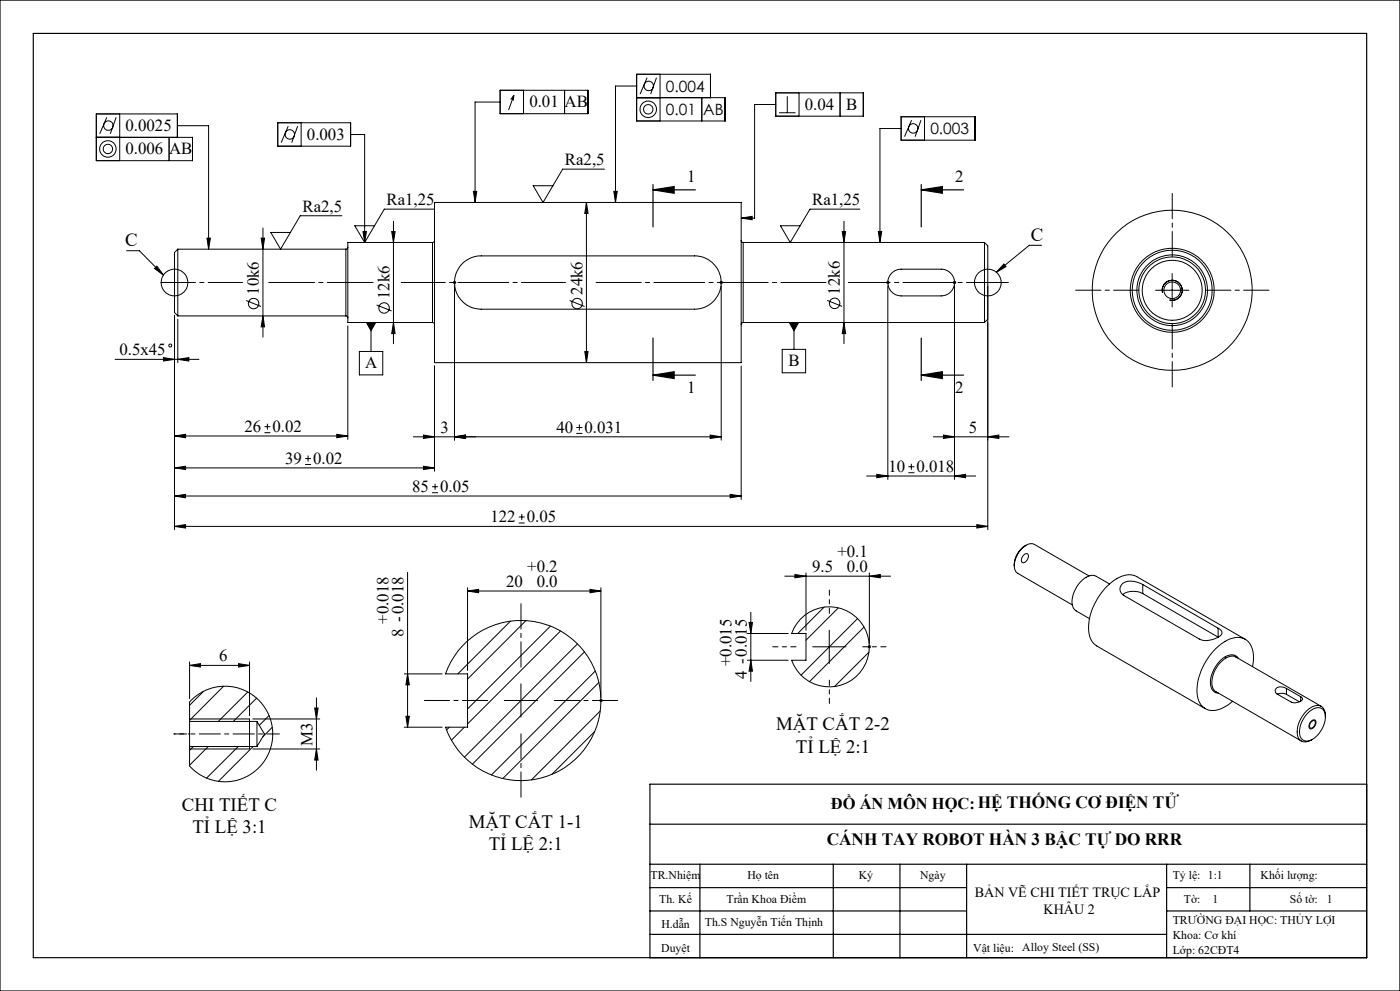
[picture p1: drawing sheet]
<svg xmlns="http://www.w3.org/2000/svg" width="420mm" height="297mm" viewBox="0 0 420 297" stroke-linecap="round" stroke-linejoin="round" font-family="sans-serif">
<g fill="none" stroke="#000" stroke-width=".3">
<path d="M32 35.2l-2.1 4.9M34.9 35.2l-1.8 4.9M35.9 34.1v14.1M53.2 37.7h9.4v37M83.3 36.8h21.9v7h-21.9zM86.5 37.8l-2.2 5M89.3 37.8l-1.8 5M90.3 36.8v7M150 27.1h26.4v7h-26.4zM150 30.6h-7.5v30.1M154.2 28.6l-1 1.2M154.2 28.6l-.2 1.6"/>
<path d="M154.2 28.6l-1.6 4.4M157.1 27.1v7M169.4 27.1v7M191 29.3h26.5v7h-26.5v-14h22.1v7M191 25.8h-6.4v34.9M194.1 23.3l-2.1 4.9M197 23.3l-1.8 4.9M198 22.3v14M210.5 29.3v7M232.7 27.8h26.3v7h-26.3zM232.7 31.3h-6.3v34.1h-4M233.7 33.8h5"/>
<path d="M236.2 28.9v4.9M239.7 27.8v7M252 27.8v7M270.3 35h22.2v7h-22.2zM270.3 38.5h-6.3v34.2M273.5 36l-2.1 5M276.3 36l-1.8 5M277.4 35v7M28.9 41.2h28.8v7h-28.8v-14.1h24.3v7.1M50.7 41.2v7M105.2 40.3h4.2v32.4M142 57.4h1l-.5 3.3z"/>
<path d="M181.3 50.7h-12.5l-5.9 10-3-5h6M184.1 57.4h1.1l-.6 3.3zM38 75.1h3.8l7.2 7.3M53.3 74.7v20M53.3 74.7l-.9 1v18l.9 1M53.3 74.7h50.5M62.1 71.4h1l-.5 3.3zM78.4 71.4h1l-.5 3.3zM78.9 68.3v32.7M102.6 64.7h-12.5l-5.9 10-3-5h5.9M103.8 74.7v20M104.4 74.1l-.2 .4-.4 .2"/>
<path d="M108.9 69.4h1l-.5 3.3zM112.4 67.7h-6l3 5M117.5 69.4h1l-.5 3.3zM118 66.3v36.7M129.8 72.7h-25.4v24h25.4M129.8 72.7v24M130.3 62.7h-15l-5.9 10M130.4 72.1l-.2 .4-.4 .2M130.4 60.7h92v48h-92zM138.9 78.8a8 8 0 0 1 5.5-2.1h64a8 8 0 0 1 8 8 8 8 0 0 1-8 8h-64a8 8 0 0 1-7.5-5.1 8 8 0 0 1 2-8.8zM175.9 60.7l.5 3.3h-1zM175.9 60.7v48"/>
<path d="M222.4 65.4l3.2-.6v1.1zM222.4 72.1l.2 .5 .4 .1M223 72.7v24M223 72.7h72.3M252.7 69.4h1l-.5 3.3zM253.2 66.3v36.7M258 62.7h-15l-5.9 10-3-5h5.9M263.5 69.4h1l-.5 3.3zM295.3 72.7v24M295.3 72.7l1 1v22l-1 1M301.2 79.1l.6 .8-2.9 1.7zM312.5 73.5h-3.7l-9.9 8.1"/>
<path d="M46.4 80.5l.7-.7 1.9 2.6zM52.4 94.7v64M53.3 94.7h50.5M53.3 95.7v13M73.8 90.1l4.5 1.8M78.9 94.7l.5 3.3h-1zM103.8 94.7l.4 .2 .2 .4M104.4 97.7v34M109.9 96.7h2.8l-1.4 2.4zM111.3 96.7v8.6M113 91.4l4.5 1.8M118 96.7l.5 3.3h-1z"/>
<path d="M129.8 96.7l.4 .1 .2 .5M136.3 85.7v46.2M170.9 90.1l4.5 1.8M216.4 85.7v46.2M223 96.7l-.5 .1-.1 .5M223 96.7h72.3M236.8 96.7h2.8l-1.4 2.4zM238.2 96.7v8M248.1 90l4.5 1.8M253.2 96.7l.5 3.3h-1zM266.3 85.7v58M267.4 81.9a4 4 0 0 1 2.9-1.2h12.1a4 4 0 0 1 3.9 4 4 4 0 0 1-3.9 4h-12.1a4 4 0 0 1-3.6-2.5 4 4 0 0 1 .7-4.3z"/>
<path d="M286.3 85.7v58M296.3 85.7v73M346.7 87h10M348.8 87.8a2.99 2.99 0 0 1 2.6-3.8 2.99 2.99 0 0 1 3.2 3.3 2.99 2.99 0 0 1-3.7 2.6M351.6 82v10M34.5 107.7h25.2M49 107.2l3.4 .5-3.4 .5zM53.3 107.7l3.4-.5v1zM107.8 105.3h7v7.1h-7zM130.4 109.7v31.5M175.4 105.4h1l-.5 3.3zM222.4 109.7v40"/>
<path d="M234.7 104.7h7v7h-7zM52.4 130.7l3.3-.5v1zM52.4 130.7h52M79.3 129.7h1.8M79.3 127.9h1.8M80.2 127v1.8M91.5 139.2h1.8M91.5 137.4h1.8M92.4 136.5v1.8M101 130.2l3.4 .5-3.4 .5zM124 130.9h92.4M127 139.7l3.4 .5-3.4 .5z"/>
<path d="M127 130.4l3.4 .5-3.4 .5zM136.3 130.9l3.4-.5v1zM172.9 129.9h1.8M172.9 128.1h1.8M173.8 127.2v1.8M213 130.4l3.4 .5-3.4 .5zM272.5 139.9h1.8M273.4 139v1.8M280 130.9h22.7M283 130.4l3.3 .5-3.3 .5zM296.3 130.9l3.3-.5v1zM52.4 140.2l3.3-.5v1z"/>
<path d="M52.4 148.7l3.3-.5v1zM52.4 157.8l3.3-.6v1.1zM52.4 140.2h78M52.4 148.7h170M52.4 157.8h243.9M129.6 147.7h1.8M129.6 145.9h1.8M130.5 145v1.8M155.6 156.7h1.8M155.6 154.9h1.8M156.5 154.1v1.8M219 148.2l3.4 .5-3.4 .5z"/>
<path d="M260 142.7h32.7M263 142.2l3.3 .5-3.3 .5zM272.5 141.7h1.8M286.3 142.7l3.4-.5v1zM293.1 157.2l3.2 .6-3.2 .5zM122.3 171.6v46.3M140.3 177.1l3.3-.5v1.1zM140.3 176.1v24.8M140.3 177.1h40M177 176.6l3.3 .5-3.3 .6zM180.3 176.1v32.8M235.4 172.7h31.8"/>
<path d="M238.5 172.2l3.3 .5-3.3 .5zM241.8 171.7v17.2M260.8 172.7l3.3-.5v1zM260.8 171.7v21.2M304.3 169.5l.3 1.5 .7 .8 16.4 9.5M304.3 169.5a7.4 7.4 0 0 1 4.6-6.5l1.4 .2 16.4 9.4M307.3 166.2a.77 .77 0 0 1 1.1-.1 .77 .77 0 0 1 .1 1 1.5 1.5 0 0 1-1.9 1.4 1.93 1.93 0 0 1 .7-2.3zM307.8 163.4a7 7 0 0 0-3.5 6.1M332.8 175l-3.9-2.3a4 4 0 0 0-4.6 1.5 7.7 7.7 0 0 0-2.2 8.1l.6 .7 4.1 2.4M342.8 175.2a5.6 5.6 0 0 0-6.3-.1 2.15 2.15 0 0 0 .6 3.4l22.7 13a6.3 6.3 0 0 0 6.7-1.5l-.1-.9-1-.8M342.8 177.9a6 6 0 0 0-6 .3M342.8 175.2l22.6 13.1"/>
<path d="M342.8 177.9l22.6 13.1v-2.7M342.8 175.2v2.7M56.9 199.4l3.2-.5v1zM56.9 198.4v11M56.9 199.4h18M71.5 198.9l3.4 .5-3.4 .5zM74.9 198.4v16.1M138.7 193.6a24 24 0 0 1 36.5 1.6 24 24 0 0 1-7.4 35.8 24 24 0 0 1-34.1-13.1h6.6v-15.9h-6.6a23.1 23.1 0 0 1 5-8.4zM153.1 186.2l-15.8 15.8M157.8 186l-17.5 17.5M165.1 187.6l-24.8 24.9M168.2 189.1l-27.9 27.9"/>
<path d="M173.2 193l-33.9 33.9M175.3 195.4l-33.6 33.6M224.2 189.9h12.3M224.2 197.9h12.3M224.7 186.5h1l-.5 3.4zM225.2 183.5v20.7M225.2 197.9l.5 3.3h-1zM240.1 185.6a12 12 0 0 1 18.2 1 12 12 0 0 1-3.8 17.8 12 12 0 0 1-17-6.5h4.3v-8h-4.3l.7-1.6zM243.8 193.8h10M247.2 182l-7.9 7.9M248.8 188.9v10M251.5 182.2l-9.7 9.7"/>
<path d="M257.3 185.4l-17 16.9M259.2 187.9l-16.3 16.4M260.7 195.4l-10.3 10.3M371.5 197.3a2.69 2.69 0 0 0-3.9-.5 9.2 9.2 0 0 0-4.2 9.3l.7 1.1 1.4 .5M373.6 191.6l-32.6-18.8a6.2 6.2 0 0 0-6.7 1 18.1 18.1 0 0 0-7.6 16.3l.7 1.9 1.6 1.6 32.6 18.8M375.8 199.8a7.9 7.9 0 0 0-1.9-8 6.6 6.6 0 0 0-7.8 1.3 18.1 18.1 0 0 0-6.8 15.7 4.7 4.7 0 0 0 6.8 3.7l2.2-1.2 1.5-1.1M56.9 216.2v-5.8l1.2-1.2 2.5-1.8 2.7-1.1 2.6-.6h3.2l2.6 .6 2.5 1 2 1.3 1.8 1.6 1.1 1.4 1.5 2.5 .9 2.6 .3 2.4-.1 2.8-.7 2.8-1 2.3-1.2 1.8-1.9 2-2.5 1.7-1.7 .8-2.4 .7-3.1 .3-2.7-.3-3-1-3-1.9-1.6-1.6v-5.8M56.9 216.2v7.5M56.9 215.5h18v9h-18M56.9 216.2h20.2M61.1 207.2l-4.2 4.2M67.1 205.7l-10.2 10.2"/>
<path d="M74.3 207.4l-8.8 8.8M75.8 215.5h20.1M77 209.2l-7 7M77.1 216.2v7.5M77.1 216.2l2.2 3.8-2.2 3.7M80.7 214.5l-2.9 2.9M81.7 218l-2.9 2.8M94.4 212.2h1l-.5 3.3zM94.9 209.1v21.7M121.3 202h11.3M121.3 217.9h11.3M121.8 214.7h1l-.5 3.2z"/>
<path d="M122.3 202l.5 3.2h-1zM134.8 217.9l-.9 .9M139.3 217.9l-3.9 3.9M151.3 209.9h10M156.3 205v9.9M178.4 219.2l-12.8 12.9M178.6 201.1l-31.2 31.2M179.7 204.5l-28.9 28.8M180.1 213.1l-20.7 20.6M383.3 208a3.3 3.3 0 0 1 2.6 .1M385.9 206.3l-.5-.2a1.88 1.88 0 0 0-2.8 .8v.5l.5 .6 4.3 2.4a2.97 2.97 0 0 0 3.4-.9l-.6-.7M385.9 206.3l4.3 2.5"/>
<path d="M385.9 208.1l3.9 2.2M385.9 206.3v1.8M390.2 208.8v1.3M392.5 213.5a3.2 3.2 0 0 1 4.4-.9 5.7 5.7 0 0 1-.7 6.5 5.3 5.3 0 0 1-4.5 3 2.53 2.53 0 0 1-1.8-3.3 8.8 8.8 0 0 1 2.6-5.3zM393.2 216.3a.81 .81 0 0 1 .8-.6 .81 .81 0 0 1 .8 .7 1.71 1.71 0 0 1-1.9 1.9l-.2-.7zM393.5 216.3a.69 .69 0 0 1 1-.2 .69 .69 0 0 1 0 1.1 .97 .97 0 0 1-.5 .9 .97 .97 0 0 1-1.1-.1v-.8zM396.4 211.7l-25.6-14.8a3.5 3.5 0 0 0-4 1 8.4 8.4 0 0 0-3 8.2l.8 1.1 25.8 14.9M397.6 214.8a2.67 2.67 0 0 0-2.7-3.3 8.3 8.3 0 0 0-5.5 9.4 2.52 2.52 0 0 0 4 .9l.3-.2M56.9 223.7h20.2M58 223.7l-1.1 1.2M62.5 223.7l-5.6 5.6M71.5 223.7l-9.5 9.5"/>
<path d="M75.8 224.5h20.1M76 223.7l-10.5 10.5M94.9 224.5l.5 3.3h-1z"/>
<circle cx="32.5" cy="37.6" r="1.41"/>
<circle cx="194.5" cy="32.8" r="1.42"/>
<circle cx="194.5" cy="32.8" r="2.47"/>
<circle cx="194.6" cy="25.8" r="1.41"/>
<circle cx="274" cy="38.5" r="1.41"/>
<circle cx="32.4" cy="44.6" r="1.41"/>
<circle cx="32.4" cy="44.6" r="2.47"/>
<circle cx="87" cy="40.3" r="1.41"/>
<circle cx="52.3" cy="84.7" r="4"/>
<circle cx="76.1" cy="91" r="1.58"/>
<circle cx="115.2" cy="92.3" r="1.57"/>
<circle cx="173.1" cy="91" r="1.58"/>
<circle cx="250.4" cy="90.9" r="1.56"/>
<circle cx="296.4" cy="84.7" r="4"/>
<circle cx="351.6" cy="87" r="12"/>
<circle cx="351.6" cy="87" r="9"/>
<circle cx="351.7" cy="87" r="2.5"/>
<circle cx="351.7" cy="87" r="12.6"/>
<circle cx="351.7" cy="87" r="24"/>
<circle cx="351.7" cy="87" r="10.6"/>
<circle cx="351.7" cy="87" r="10"/>
<circle cx="51.1" cy="103.6" r=".45"/>
</g>
<g fill="none" stroke="#000" stroke-width=".35">
<path d="M0 0h420v297h-420zM10 10h400v277h-400zM195.9 56.9l6.3-1v2zM195.9 56.9h12.7M195.9 55.3v12.7M276.4 56.9l6.3-1v2zM276.4 56.9h12.7M276.4 55.3v12.7M195.9 112.4l6.3-1v2zM195.9 101.3v12.7M195.9 112.4h12.7M276.4 112.4l6.3-1v2z"/>
<path d="M276.4 112.4h12.7M276.4 101.3v12.7M410 235h-215v52M195 247h215M195 259h215M210 259v28M250 259v28M270 259v28M290 259v28M350 259v28M375 259v14M195 266h95"/>
<path d="M195 273h95M350 266h60M350 273h60M195 280h155"/>
</g>
<g fill="none" stroke="#000" stroke-width=".3" stroke-dasharray="6.3 1.3 1.3 1.3" stroke-linecap="butt">
<path d="M136 84.3l.7 .7M136 85l.7-.7M136.4 85.2v-1M136.9 84.7h-1M216 84.3l.7 .7M216 85l.7-.7M216.4 85.2v-1M216.9 84.7h-1M266 84.3l.7 .7M266 85l.7-.7M266.4 85.2v-1M266.9 84.7h-1"/>
<path d="M286 84.3l.7 .7M286 85l.7-.7M286.4 85.2v-1M286.9 84.7h-1M260.5 193.5l.7 .7M260.5 194.2l.7-.7M260.8 194.3v-1M261.3 193.8h-1M179.9 209.6l.8 .7M179.9 210.3l.8-.7M180.3 210.4v-1M180.8 209.9h-1"/>
</g>
<path d="M351.7 77v-19M341.7 87h-19M351.7 97v19M361.7 87h19M156.3 199.9v-19M146.3 209.9h-19M156.3 219.9v19M166.3 209.9h19" fill="none" stroke="#000" stroke-width=".3" stroke-dasharray="15.2 1.3 1.3 1.3" stroke-dashoffset="7.6"/>
<path d="M238.8 193.8h-7M248.8 183.8v-7M258.8 193.8h7M248.8 203.8v7" fill="none" stroke="#000" stroke-width=".3" stroke-dasharray="15.2 1.3 1.3 1.3" stroke-dashoffset="13.6"/>
<path d="M52.4 84.7h-4.1" fill="none" stroke="#000" stroke-width=".3" stroke-dasharray="15.2 1.3 1.3 1.3" stroke-dashoffset="15.1"/>
<path d="M48.3 84.7h24.5" fill="none" stroke="#000" stroke-width=".3" stroke-dasharray="15.2 1.3 1.3 1.3" stroke-dashoffset="4.9"/>
<path d="M80.6 84.7h31.3" fill="none" stroke="#000" stroke-width=".3" stroke-dasharray="15.2 1.3 1.3 1.3" stroke-dashoffset="1.5"/>
<path d="M120.4 84.7h49.2" fill="none" stroke="#000" stroke-width=".3" stroke-dasharray="15.2 1.3 1.3 1.3" stroke-dashoffset="2"/>
<path d="M178.8 84.7h69" fill="none" stroke="#000" stroke-width=".3" stroke-dasharray="15.2 1.3 1.3 1.3" stroke-dashoffset="1.7"/>
<path d="M254.5 84.7h48" fill="none" stroke="#000" stroke-width=".3" stroke-dasharray="15.2 1.3 1.3 1.3" stroke-dashoffset="2.6"/>
<path d="M56.9 220h-4.7" fill="none" stroke="#000" stroke-width=".3" stroke-dasharray="6.3 1.3 1.3 1.3" stroke-dashoffset="5.9"/>
<path d="M52.2 220h31.6" fill="none" stroke="#000" stroke-width=".3" stroke-dasharray="6.3 1.3 1.3 1.3" stroke-dashoffset="2.6"/>
<g fill="#000">
<path d="M195.9 56.9l6.3-1v2zM195.9 112.4l6.3-1v2zM276.4 56.9l6.3-1v2zM276.4 112.4l6.3-1v2zM-.1 77.3v6.4zM-.1 77.3v6.4z"/>
<path d="M62.1 71.4h1l-.5 3.3zM108.9 69.4h1l-.5 3.3zM263.5 69.4h1l-.5 3.3zM184.1 57.4h1.1l-.6 3.3zM142 57.4h1l-.5 3.3zM222.4 65.4l3.2-.6v1.1zM109.9 96.7l1.4 2.4 1.4-2.4zM236.8 96.7l1.4 2.4 1.4-2.4z"/>
<path d="M78.4 71.4h1l-.5 3.3zM78.9 94.7l.5 3.3h-1zM117.5 69.4h1l-.5 3.3zM118 96.7l.5 3.3h-1zM175.9 60.7l.5 3.3h-1zM175.4 105.4h1l-.5 3.3zM252.7 69.4h1l-.5 3.3zM253.2 96.7l.5 3.3h-1z"/>
<path d="M46.4 80.5l.7-.7 1.9 2.6zM301.2 79.1l.6 .8-2.9 1.7z"/>
<path d="M52.4 130.7l3.3-.5v1zM101 130.2l3.4 .5-3.4 .5zM52.4 140.2l3.3-.5v1zM127 139.7l3.4 .5-3.4 .5zM52.4 148.7l3.3-.5v1zM219 148.2l3.4 .5-3.4 .5zM52.4 157.8l3.3-.6v1.1zM293.1 157.2l3.2 .6-3.2 .5zM49 107.2l3.4 .5-3.4 .5zM53.3 107.7l3.4-.5v1z"/>
<path d="M136.3 130.9l3.4-.5v1zM127 130.4l3.4 .5-3.4 .5zM177 176.6l3.3 .5-3.3 .6zM140.3 177.1l3.3-.5v1.1zM260.8 172.7l3.3-.5v1zM238.5 172.2l3.3 .5-3.3 .5z"/>
<path d="M136.3 130.9l3.4-.5v1zM213 130.4l3.4 .5-3.4 .5zM263 142.2l3.3 .5-3.3 .5zM286.3 142.7l3.4-.5v1zM283 130.4l3.3 .5-3.3 .5zM296.3 130.9l3.3-.5v1z"/>
<path d="M56.9 199.4l3.2-.5v1zM71.5 198.9l3.4 .5-3.4 .5z"/>
<path d="M224.7 186.5h1l-.5 3.4zM225.2 197.9l.5 3.3h-1z"/>
<path d="M122.3 202l.5 3.2h-1zM121.8 214.7h1l-.5 3.2z"/>
<path d="M94.9 224.5l.5 3.3h-1zM94.4 212.2h1l-.5 3.3z"/>
</g>
<g font-size="5.6">
<text x="37.5" y="73.7">C</text>
<text x="309.2" y="72.1">C</text>
<text x="232.8" y="218.9">MẶT CẮT 2-2</text>
<text x="238.8" y="225.5">TỈ LỆ 2:1</text>
<text x="54.6" y="243">CHI TIẾT C</text>
<text x="57.7" y="249.7">TỈ LỆ 3:1</text>
<text x="140.6" y="248">MẶT CẮT 1-1</text>
<text x="146.6" y="254.7">TỈ LỆ 2:1</text>
</g>
<text font-size="5.2" x="248" y="253.3">CÁNH TAY ROBOT HÀN 3 BẬC TỰ DO RRR</text>
<g font-size="5">
<text x="158.8" y="32.1">0.01</text>
<text x="169.4" y="32.1">AB</text>
<text x="241.5" y="32.9">0.04</text>
<text x="253.9" y="32.9">B</text>
<text x="37.7" y="39.2">0.0025</text>
<text x="92.1" y="41.9">0.003</text>
<text x="37.7" y="46.2">0.006</text>
<text x="50.7" y="46.2">AB</text>
<text x="169.5" y="49.5">Ra2,5</text>
<text x="206.1" y="54.6">1</text>
<text x="286.6" y="54.6">2</text>
<text x="90.7" y="63.5">Ra2,5</text>
<text x="116" y="61.5">Ra1,25</text>
<text x="243.6" y="61.5">Ra1,25</text>
<text x="77.7" y="88.4" transform="rotate(-90 77.7 88.4)">10k6</text>
<text x="116.8" y="89.7" transform="rotate(-90 116.8 89.7)">12k6</text>
<text x="174.7" y="88.4" transform="rotate(-90 174.7 88.4)">24k6</text>
<text x="252" y="88.3" transform="rotate(-90 252 88.3)">12k6</text>
<text x="35.8" y="106.5">0.5x45</text>
<text x="109.5" y="110.4">A</text>
<text x="236.5" y="109.8">B</text>
<text x="206.1" y="117.7">1</text>
<text x="286.6" y="117.7">2</text>
<text x="73.4" y="129.5">26</text>
<text x="81.8" y="129.5">0.02</text>
<text x="132.1" y="129.7">3</text>
<text x="166.9" y="129.7">40</text>
<text x="175.3" y="129.7">0.031</text>
<text x="290.7" y="129.7">5</text>
<text x="85.6" y="139">39</text>
<text x="94" y="139">0.02</text>
<text x="266.5" y="141.5">10</text>
<text x="274.9" y="141.5">0.018</text>
<text x="123.6" y="147.5">85</text>
<text x="132.1" y="147.5">0.05</text>
<text x="147.1" y="156.5">122</text>
<text x="158.1" y="156.5">0.05</text>
<text x="251.2" y="166.9">+0.1</text>
<text x="158.2" y="171.3">+0.2</text>
<text x="243.6" y="171.5">9.5</text>
<text x="254" y="171.5">0.0</text>
<text x="151.9" y="175.9">20</text>
<text x="161" y="175.9">0.0</text>
<text x="116.5" y="187" transform="rotate(-90 116.5 187)">+0.018</text>
<text x="121.1" y="190.8" transform="rotate(-90 121.1 190.8)">8 -0.018</text>
<text x="65.7" y="198.2">6</text>
<text x="219.5" y="199.6" transform="rotate(-90 219.5 199.6)">+0.015</text>
<text x="224.1" y="203.4" transform="rotate(-90 224.1 203.4)">4 -0.015</text>
<text x="93.7" y="223.5" transform="rotate(-90 93.7 223.5)">M3</text>
</g>
<text font-size="4.9" x="249.3" y="242.4">ĐỒ ÁN MÔN HỌC:HỆ THỐNG CƠ ĐIỆN TỬ</text>
<g font-size="4.7">
<text x="199.8" y="27.5">0.004</text>
<text x="199.8" y="34.5">0.01</text>
<text x="211" y="34.5">AB</text>
<text x="279.1" y="40.3">0.003</text>
</g>
<g font-size="4.2">
<text x="292.4" y="268.8">BẢN VẼ CHI TIẾT TRỤC LẮP</text>
<text x="313.1" y="274.1">KHÂU 2</text>
</g>
<g font-size="3.5">
<text x="195.2" y="263.3">TR.Nhiệm</text>
<text x="224.2" y="263.3">Họ tên</text>
<text x="257.6" y="263.3">Ký</text>
<text x="276" y="263.3">Ngày</text>
<text x="351.8" y="263.3">Tỷ lệ: 1:1</text>
<text x="378.2" y="263.3">Khối lượng:</text>
<text x="197.8" y="270.7">Th. Kế</text>
<text x="217.9" y="270.7">Trần Khoa Điềm</text>
<text x="355.2" y="270.7">Tờ:</text>
<text x="363.7" y="270.8">1</text>
<text x="386.9" y="270.7">Số tờ:</text>
<text x="398.1" y="270.8">1</text>
<text x="198.4" y="278.3">H.dẫn</text>
<text x="211.5" y="277.4">Th.S Nguyễn Tiến Thịnh</text>
<text x="351.8" y="276.9">TRƯỜNG ĐẠI HỌC: THỦY LỢI</text>
<text x="351.8" y="281.4">Khoa: Cơ khí</text>
<text x="198.4" y="285.2">Duyệt</text>
<text x="292" y="285.2">Vật liệu:</text>
<text x="306.7" y="285">Alloy Steel (SS)</text>
<text x="351.8" y="286">Lớp: 62CĐT4</text>
</g>
</svg>
